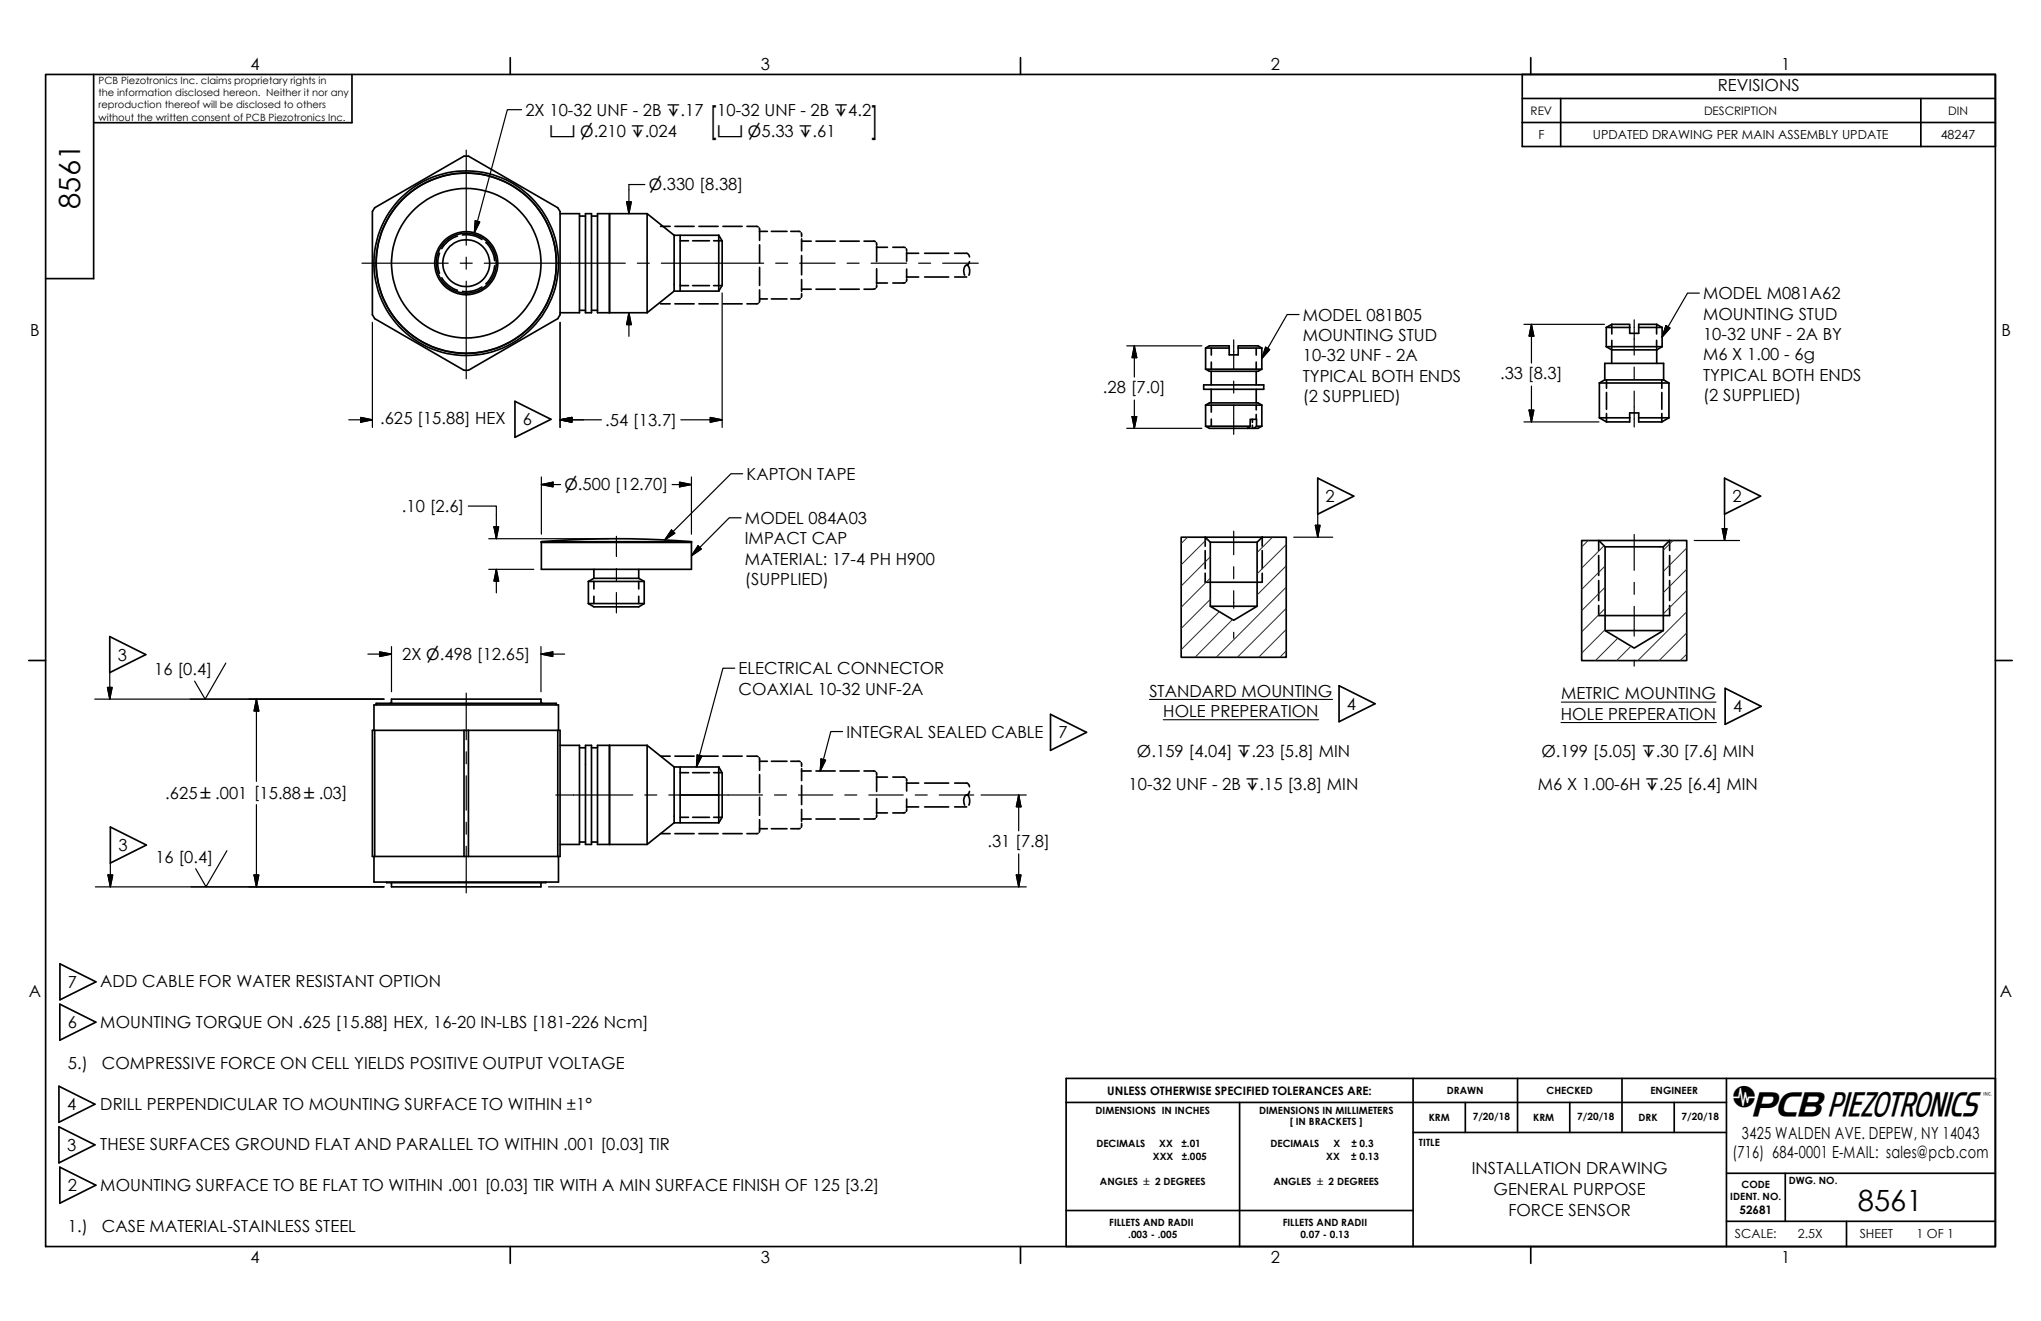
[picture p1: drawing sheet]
<svg xmlns="http://www.w3.org/2000/svg" width="432mm" height="279mm" viewBox="0 0 432 279" stroke-linecap="round" stroke-linejoin="round" font-family="sans-serif">
<g fill="none" stroke="#000" stroke-width=".36">
<path d="M9.7 15.7h412.4v248h-412.4zM19.8 15.7v43.2h-10.1M74.5 15.7v10.3h-54.7M107.9 12.2v3.5M215.9 12.2v3.5M322.1 15.7h100v15.3h-100zM323.8 12.2v3.5M322.1 20.8h100M322.1 25.9h100M330.2 20.8v10.2M406.4 20.8v10.2M79.3 43.9l18.9-10.9h.9l18.9 10.9 .5 .8v21.9l-.5 .8-18.9 10.9h-.9l-18.9-10.9-.5-.8v-21.9z"/>
<path d="M93 53.6a6.1 6.1 0 0 0 0 4.2M93.5 58.8a5.9 5.9 0 0 0 3.3 2.6M96.8 49.9a5.8 5.8 0 0 0-3.3 2.7M97.8 49.7a5.8 5.8 0 0 1 4.2 1M102.8 51.3a6.3 6.3 0 0 1 1.8 3.8M104.6 56.2a6.1 6.1 0 0 1-1.8 3.8M118.5 45.2h4.1v20.9h-4.1M122.6 45.7h1.3M123.9 45.2h1.2v20.9h-1.2zM125.1 45.7h1.3M128.9 45.2v20.9M136.9 45.2v20.9"/>
<path d="M136.9 45.2h-10.5v20.9h10.5M136.9 45.2l5.7 4.6M139.7 47.9h2.1M142.6 49.8v11.8M142.6 49.8h9.5M142.8 47.9h4.1M143.9 49.8v11.8M143.9 50.9h1.8M146.5 50.9h3.6M147.9 47.9h4M151 50.9h1.8M152.1 49.8v11.8"/>
<path d="M152.1 49.8l.7 1.1v9.5l-.7 1.2M153 47.9h4M158 47.9l2.4 .1M160.6 48.2l.1 .5M160.7 48.8v2M160.7 51.8v3.8M160.7 56.6v3.8M160.7 48.9h1.6M163.2 48.9h3.3M167.3 48.9l2 .1M169.5 49.3l.1 .7M169.6 50.5v.5"/>
<path d="M169.6 54.1v4M169.6 59.1v2.1M171.6 51h-2v2M172.6 51h4.1M177.7 51h4.1M182.8 51l2.4 .1M185.4 51.3l.1 .6M185.5 52.1v3.2M185.5 52.3h2.2M185.5 56.9v3.2M185.5 59.9h2.2M188.9 52.3l2.6 .1"/>
<path d="M191.5 59.8l-2.6 .1M191.7 52.6l.1 .5M191.8 59l-.1 .5M191.8 53.4v1.8M191.8 56.9v1.9M191.8 58.6h2.6M191.8 53.6h2.6M195.6 58.6h5.1M195.6 53.6h5.1M202 58.6h2.5M202 53.6h2.6l.5 .7M204.5 56.1a1.53 1.53 0 0 0-.4 2.1"/>
<path d="M204.5 56.1a1.29 1.29 0 0 1 .6 1.7l-.1 .4M205.1 55.3l-.2 .5-.4 .3M102 60.7a6 6 0 0 1-4.2 .9M122.6 65.6h1.3M125.1 65.6h1.3M139.7 64.3h2.1M142.6 61.6h9.5M142.6 61.6l-5.7 4.5M142.8 64.3h4.1M143.9 60.4h1.8M146.5 60.4h3.6M147.9 64.3h4"/>
<path d="M151 60.4h1.8M153 64.3h4M160.4 64.2l-2.4 .1M160.7 61.3v1.9h1.6M160.7 63.5l-.1 .5M160.7 63.2v.2M163.2 63.2h3.3M169.3 63.1l-2 .1M169.6 62.1l-.1 .8M171.6 61.2h-2v.4M172.6 61.2h4.1M177.7 61.2h4.1"/>
<path d="M185.2 61.1l-2.4 .1M185.5 60.3l-.1 .5M255.1 73.6l.8-.4h4.2v.4M255.1 78.1l.8 .4h10.2l.9-.4M255.1 78.1h11.9M255.1 73.6v4.5M255.1 73.6h5M256.2 78.5v2.9M256.3 73.6v1.5M256.3 76.6v1.5M262 73.6v-.4h4.1l.9 .4M262 73.6v1.5h-1.9v-1.5"/>
<path d="M262 73.6h5M265.8 73.6v1.5M265.8 76.6v1.5M265.8 78.5v2.9M267 73.6v4.5M339.8 69.3h5M339.8 73.3h11.8M339.8 73.3l1.2 .7h9.5M339.8 69.3v4M341 68.6h3.8v.7M341 72v1.6M341 68.6l-1.2 .7"/>
<path d="M341 68.6v.2M341 69v1.6M341 73.8v3.1M344.8 69.3v1.2h1.9v-1.2M346.7 69.3h4.9M350.5 68.6h-3.8v.7M350.5 68.6v.2M350.5 69v1.6M350.5 72v1.6M350.5 68.6l1.1 .7M350.5 73.8v.2M350.5 74v2.9"/>
<path d="M351.6 69.3v4M351.6 73.3l-1.1 .7M108.9 84.9l7.7 3.8-7.7 3.8zM254.7 81.4h12.7v.9h-12.7zM255.1 90.1h9.4M255.1 90.1l.8 .5h8M255.1 85.7l.8-.5h10.2l.9 .5M255.1 85.7h11.9M255.1 85.7v4.4M256.2 82.3v2.9M256.3 85.7v1.5M256.3 88.6v1.5"/>
<path d="M265 88.7v.6M265 90v.6M265.8 82.3v2.9M265.8 85.7v1M265.8 87.7v1M265.8 90.1h1.2M265.8 90.1l-.5 .5M265.8 90.1v-1.4h-1.3v1.4l-.6 .5h1.4M267 90.1l-.9 .5h-.8M267 85.7v4.4M338.4 88.4h6.4M338.4 88.4l1.5 .8"/>
<path d="M338.4 81h14.7M338.4 81v7.4M339.5 80.3l-1.1 .7M339.5 80.3h12.5M339.5 80.3v-3.4h12.5v3.4M339.9 80.3v1.8M339.9 83v3.6M339.9 87.5v1.7M344.8 88.4v.8h-4.9M346.7 88.4h6.4M346.7 88.4v.8h4.9M346.7 88.4v-1.1h-1.9v1.1"/>
<path d="M351.6 80.3v1.8M351.6 83v3.6M351.6 87.5v1.7M352 80.3l1.1 .7M353.1 88.4l-1.5 .8M353.1 81v7.4M114.5 114.6v5.8h31.8v-5.8M114.5 114.6h31.8M114.5 114.6a198.8 198.8 0 0 1 31.8 0M114.5 114.7h31.8zM249.9 113.6h5.1l1.1 1.1v13.5l4.9 3 5-3v-13.5l1-1.1h5.1v25.4h-22.2zM255 116.5v3.8"/>
<path d="M256.1 114.7h9.9M267 113.6h-12v1.9M267 113.6v1.9M267 116.5v3.8M278.8 101.1l7.6 3.8-7.6 3.9zM334.6 114.3h3.6l1.4 1.4v17.7l6.1 3.7 6.2-3.7v-17.7l1.3-1.4h3.6v25.4h-22.2zM338.2 117.5v4.2M351.9 115.7h-12.3M353.2 114.3v2.1M353.2 117.5v4.2M353.2 114.3h-15v2.1M364.8 101.1l7.7 3.8-7.7 3.9z"/>
<path d="M6.1 139.7h3.6M23.2 134.6l7.6 3.9-7.6 3.8zM124.5 123v4.7M124.5 127.7h11.8M124.5 123h11.8M124.5 127.7l1.1 .7h9.5l1.2-.7M125.6 123v1.6M125.6 126.1v1.6M125.6 120.4v1.9M125.6 122.3l-1.1 .7M125.6 122.3h9.5M135.1 123v1.6"/>
<path d="M135.1 126.1v1.6M135.1 120.4v1.9M135.1 122.3l1.2 .7M136.3 123v4.7M256.1 128.2h9.9M267 121.2v1.9h-12v-1.9M338.2 122.8v4.2M339.6 133.4h12.3M353.2 122.8v4.2M353.2 128.1v2.1h-15v-2.1M422.1 139.7h3.6M78.8 154.5h39.7v26.6h-39.7z"/>
<path d="M79.1 154.5v-5.4h39.1v5.4M79.3 154.5v26.6M79.6 149.1v-.3h38.1v.3M82.5 148.8l.3-.2v-.7h31.6l.1 .7 .3 .2M98.2 154.5v26.6M99.1 154.5v26.6M118 154.5v26.6M118.5 157.6h4.1v21h-4.1M122.6 158.2h1.3M123.9 157.6h1.2v21h-1.2zM125.1 158.2h1.3M128.9 157.6v21"/>
<path d="M136.9 157.6v21M136.9 157.6h-10.5v21h10.5M136.9 157.6l5.7 4.6M139.7 159.9h2.1M142.8 159.9h4.1M147.9 159.9h4M153 159.9h4M158 159.9l2.4 .1M222.2 151.1l7.7 3.8-7.7 3.8zM283.3 145l7.6 3.8-7.6 3.9zM365 145.6l7.6 3.8-7.6 3.8zM23.3 174.9l7.7 3.8-7.7 3.8z"/>
<path d="M122.6 178.1h1.3M125.1 178.1h1.3M139.7 176.3h2.1M142.6 162.2v11.8M142.6 162.2h9.5M142.6 174h9.5M142.6 174l-5.7 4.6M142.8 176.3h4.1M143.9 168.1h8.2M143.9 162.2v11.8M143.9 172.9h1.8M143.9 163.4h1.8"/>
<path d="M146.5 172.9h3.6M146.5 163.4h3.6M147.9 176.3h4M151 172.9h1.8M151 163.4h1.8M152.1 162.2v11.8M152.1 162.2l.7 1.2v9.4l-.7 1.2M153 176.3h4M160.4 176.3h-2.4M160.6 160.3l.1 .4M160.7 175.3h1.6M160.7 175.6l-.1 .4"/>
<path d="M160.7 160.9v2M160.7 163.9v3.8M160.7 168.6v3.8M160.7 173.4v2M160.7 161h1.6M163.2 161h3.3M163.2 175.3h3.3M167.3 161l2 .1M169.3 175.2l-2 .1M169.5 161.3l.1 .8M169.6 173.2h2M169.6 174.2l-.1 .8"/>
<path d="M169.6 162.6v2.5M169.6 166.1v4.1M169.6 171.2v2.5M169.6 163.1h2M172.6 173.2h4.1M172.6 163.1h4.1M177.7 173.2h4.1M177.7 163.1h4.1M182.8 163.1l2.4 .1M185.2 173.1l-2.4 .1M185.4 163.4l.1 .5M185.5 172.4l-.1 .5"/>
<path d="M185.5 171.9h2.2M185.5 164.1v3.3M185.5 168.9v3.2M185.5 164.4h2.2M188.9 164.4h2.6M191.5 171.8l-2.6 .1M191.7 164.7l.1 .5M191.8 171.1l-.1 .5M191.8 165.4v1.9M191.8 169v1.9M191.8 170.7h2.6M191.8 165.6h2.6"/>
<path d="M195.6 170.7h5.1M195.6 165.6h5.1M202 170.7h2.5M202 165.6l2.6 .1 .5 .7M204.5 168.1a1.54 1.54 0 0 0-.4 2.2M205.1 167.4l-.2 .5-.4 .2a1.54 1.54 0 0 1 .5 2.2M79.1 181.1v5.5h39.1v-5.5M81.8 186.6v.1h33.7v-.1M82.8 186.7v.9h31.6v-.9M12.7 212.4l7.6 3.8-7.6 3.8zM12.7 203.9l7.6 3.8-7.6 3.8zM12.5 238.3l7.6 3.8-7.6 3.9z"/>
<path d="M12.5 229.7l7.6 3.9-7.6 3.8zM225.6 233.2h139.7M225.6 228.1h196.5v35.6h-196.5zM262.3 233.2v30.5M299 228.1v35.6M299 239.5h66.3M310 233.2v6.3M321.1 228.1v11.4M332.1 233.2v6.3M343.2 228.1v11.4M354.2 233.2v6.3M365.3 228.1v35.6"/>
<path d="M12.7 246.9l7.6 3.8-7.6 3.8zM225.6 256h73.4M365.3 258.3h56.8M365.3 248.2h56.8M377.7 248.2v10.1M390.7 258.3v5.4M107.9 263.7v3.5M215.9 263.7v3.5M323.8 263.7v3.5"/>
<circle cx="98.6" cy="55.7" r="19.5"/>
<circle cx="98.6" cy="55.7" r="6.7"/>
<circle cx="98.6" cy="55.7" r="4.9"/>
<circle cx="98.6" cy="55.7" r="19.1"/>
<circle cx="98.6" cy="55.7" r="15.8"/>
<circle cx="98.6" cy="55.7" r="6.4"/>
</g>
<g fill="none" stroke="#1e1e47" stroke-width=".21">
<path d="M251.2 113.6l-1.3 1.4M255.4 114l-5.5 5.5M256.1 117.8l-6.2 6.2M269.2 113.6l-3.2 3.3M272.1 119.7l-6.1 6.1M272.1 115.2l-6.1 6.2M336 114.3l-1.4 1.4M339.3 115.4l-4.7 4.8M339.6 119.7l-5 5M353.9 114.3l-2 2.1M356.8 115.9l-4.9 5M256.1 126.8l-6.2 6.1"/>
<path d="M256.1 122.3l-6.2 6.1M258 129.4l-8.1 8M260.8 131l-8 8M272.1 137.6l-1.3 1.4M272.1 128.7l-10.3 10.3M272.1 124.2l-14.8 14.8M272.1 133.1l-5.8 5.9M339.6 133.2l-5 4.9M339.6 128.7l-5 4.9M339.6 124.2l-5 5M342.3 135l-4.8 4.7M345.1 136.7l-3.1 3"/>
<path d="M356.8 129.4l-10.3 10.3M356.8 138.3l-1.3 1.4M356.8 133.9l-5.8 5.8M356.8 124.9l-4.9 4.9M356.8 120.4l-4.9 4.9"/>
</g>
<g fill="none" stroke="#000" stroke-width=".25">
<path d="M98.6 31.7v20.2M110.3 23.2h-3l-6.9 26M136.4 39h-3.3v6.2M76.6 55.7h18.2M97.4 55.7h2.5M98.6 54.4v2.5M98.6 59.5v20.6M100.5 46.7l1 .2-1.1 2.3zM102.4 55.7h29.9M132.6 42.7h1l-.5 2.5zM134.8 55.7h2.6M139.9 55.7h21.7"/>
<path d="M164.1 55.7h2.5M169.2 55.7h7.5M179.2 55.7h2.6M184.3 55.7h7.5M194.4 55.7h2.5M199.4 55.7h7.6M78.8 68.2v22.2M118.5 68.2v22.2M133.1 66.1v5M133.1 66.1l.5 2.6h-1zM152.8 62v28.4M238.4 73.2h15.9"/>
<path d="M240 73.2l.5 2.4h-1zM240 73.2v6.5M261 71.9v6.2M267.8 73.4l.8 .5-1.6 1.9zM274.8 66.5h-2.5l-5.3 9.3M322.4 68.6h17M324 68.6v8.2M324 68.6l.5 2.5h-1zM345.7 67.6v7.5M345.7 77.6v2.6M352.4 68.9l.9 .5-1.7 1.9zM359.5 62h-2.5l-5.4 9.3"/>
<path d="M73.8 88.8h5M76.3 88.3l2.5 .5-2.5 .5zM118.5 88.8l2.5-.5v1zM118.5 88.8h8.7M144 88.8h8.8M150.3 88.3l2.5 .5-2.5 .5zM238.4 90.6h15.9M239.5 88.1h1l-.5 2.5zM240 84.6v6M261 80.6v2.5M261 85.7v6.2M322.4 89.2h15.9"/>
<path d="M323.5 86.7h1l-.5 2.5zM324 81.7v7.5M345.7 82.7v7.6M99.1 107h5.9v6.9M103.4 113.9h25.4M104.5 111.4h1l-.5 2.5zM114.5 100.9v12.1M114.5 102.5l2.5-.5v1zM114.5 102.5h4.1M130.4 113.4v4.3M142.1 112.1l.7 .7-2.2 1.4zM142.2 102.5h4.1"/>
<path d="M143.8 102l2.5 .5-2.5 .5zM146.3 100.9v12.1M147.7 115.4l.7 .7-2.1 1.5zM156.8 109.5h-2.5l-8 8.1M157.1 100.2h-2.5l-14 14M261 112.4v4.9M261 119.9v2.5M273.7 113.6h8.3M278.3 111.1h1l-.5 2.5zM278.8 108.8v4.8M345.7 113.1v7.5M358.4 114.3h9.6"/>
<path d="M364.4 111.8h1l-.6 2.5zM364.8 108.8v5.5M77.8 138.3h5M80.3 137.9l2.5 .4-2.5 .6zM82.8 136.8v9.5M103.4 120.4h9.5M105 120.4v5M105 120.4l.5 2.5h-1zM114.4 138.3l2.5-.4v1zM114.4 138.3h5.1M114.4 136.8v9.5M130.4 120.2v2.6"/>
<path d="M130.4 125.3v4.3M261 124.9v3.8M261 133.7v1.3M345.7 123.2v2.5M345.7 128.2v6.3M345.7 139.6v1.3M20 147.9h61.2M22.7 145.4h1l-.5 2.5zM23.2 142.3v5.6M47.8 140.3l-4.4 7.6-2.2-3.8M54.3 147.9v17.4M54.3 147.9l.5 2.5h-1.1z"/>
<path d="M98.6 146.6v9.9M98.6 159v2.5M147.5 159.7l1 .2-1.2 2.3zM155.4 141.3h-2.4l-5.7 20.9M178.3 154.7h-2.5l-2.3 8.4M48 179.9l-4.4 7.7-2.2-3.9M54.3 170.2v17.4M98.6 164.1v7.3M98.6 173.9v2.5M98.6 179v9.8M117.6 168.1h16.3M136.4 168.1h2.6"/>
<path d="M141.5 168.1h19.8M163.9 168.1h2.5M168.9 168.1h7.3M173.7 160.5l1 .3-1.2 2.3zM178.7 168.1h2.6M183.8 168.1h7.3M193.6 168.1h2.6M198.7 168.1h7.3M207.6 168.1h9.5M215.5 168.1v7.6M215.5 168.1l.5 2.5h-1zM20.2 187.6h61"/>
<path d="M22.8 185.1h1.1l-.6 2.5zM23.3 182.5v5.1M53.7 185.1h1.1l-.5 2.5zM116 187.6h101.1M215 185.1h1l-.5 2.5zM215.5 180.6v7"/>
</g>
<g fill="#000" stroke="#000" stroke-width=".25">
<path d="M100.5 46.7l1 .2-1.1 2.3zM132.6 42.7h1l-.5 2.5zM133.1 66.1l.5 2.6h-1zM240 73.2l.5 2.4h-1zM267.8 73.4l.8 .5-1.6 1.9zM324 68.6l.5 2.5h-1zM352.4 68.9l.9 .5-1.7 1.9zM76.3 88.3l2.5 .5-2.5 .5zM118.5 88.8l2.5-.5v1zM150.3 88.3l2.5 .5-2.5 .5zM239.5 88.1h1l-.5 2.5zM323.5 86.7h1l-.5 2.5z"/>
<path d="M104.5 111.4h1l-.5 2.5zM114.5 102.5l2.5-.5v1zM142.1 112.1l.7 .7-2.2 1.4zM143.8 102l2.5 .5-2.5 .5zM147.7 115.4l.7 .7-2.1 1.5zM278.3 111.1h1l-.5 2.5zM364.4 111.8h1l-.6 2.5zM80.3 137.9l2.5 .4-2.5 .6zM105 120.4l.5 2.5h-1zM114.4 138.3l2.5-.4v1zM22.7 145.4h1l-.5 2.5zM54.3 147.9l.5 2.5h-1.1z"/>
<path d="M147.5 159.7l1 .2-1.2 2.3zM173.7 160.5l1 .3-1.2 2.3zM215.5 168.1l.5 2.5h-1zM22.8 185.1h1.1l-.6 2.5zM53.7 185.1h1.1l-.5 2.5zM215 185.1h1l-.5 2.5z"/>
</g>
<path d="M243.2 147.9h38.7M246.1 152.2h32.9M330.2 152.8h32.9M330.3 148.5h32.8" fill="none" stroke="#000" stroke-width=".23"/>
<text font-size="8.2" x="366.8" y="236.2">A</text>
<g font-size="8">
<text x="150.1" y="28.1">[</text>
<text x="184.3" y="28.1">]</text>
</g>
<g font-size="6.2">
<text x="16.9" y="44.2" transform="rotate(-90 16.9 44.2)">8561</text>
<text x="393" y="256.1">8561</text>
</g>
<g font-size="3.5">
<text x="53" y="14.8">4</text>
<text x="161" y="14.8">3</text>
<text x="268.9" y="14.8">2</text>
<text x="376.8" y="14.8">1</text>
<text x="363.4" y="19.3">REVISIONS</text>
<text x="111.1" y="24.5">2X 10-32 UNF - 2B ↧.17</text>
<text x="151.7" y="24.5">10-32 UNF - 2B ↧4.2</text>
<text x="360.3" y="63.3">MODEL M081A62</text>
<text x="6.4" y="71.1">B</text>
<text x="275.6" y="67.8">MODEL 081B05</text>
<text x="360.3" y="67.6">MOUNTING STUD</text>
<text x="360.3" y="71.9">10-32 UNF - 2A BY</text>
<text x="423.4" y="71.1">B</text>
<text x="275.6" y="72.1">MOUNTING STUD</text>
<text x="275.6" y="76.4">10-32 UNF - 2A</text>
<text x="360.3" y="76.2">M6 X 1.00 - 6g</text>
<text x="233.3" y="83.2">.28 [7.0]</text>
<text x="275.6" y="80.8">TYPICAL BOTH ENDS</text>
<text x="317.4" y="80.2">.33 [8.3]</text>
<text x="360.3" y="80.5">TYPICAL BOTH ENDS</text>
<text x="80.4" y="89.8">.625 [15.88] HEX</text>
<text x="110.6" y="90">6</text>
<text x="275.6" y="85.1">(2 SUPPLIED)</text>
<text x="360.3" y="84.8">(2 SUPPLIED)</text>
<text x="128" y="90.1">.54 [13.7]</text>
<text x="157.9" y="101.5">KAPTON TAPE</text>
<text x="280.5" y="106.3">2</text>
<text x="366.5" y="106.2">2</text>
<text x="85" y="108.3">.10 [2.6]</text>
<text x="157.6" y="110.8">MODEL 084A03</text>
<text x="157.6" y="115.1">IMPACT CAP</text>
<text x="157.6" y="119.4">MATERIAL: 17-4 PH H900</text>
<text x="157.6" y="123.7">(SUPPLIED)</text>
<text x="24.9" y="139.7">3</text>
<text x="32.6" y="142.9">16 [0.4]</text>
<text x="85.1" y="139.6">2X ⌀.498 [12.65]</text>
<text x="156.3" y="142.6">ELECTRICAL CONNECTOR</text>
<text x="156.3" y="146.9">COAXIAL 10-32 UNF-2A</text>
<text x="243.2" y="147.3">STANDARD MOUNTING</text>
<text x="330.3" y="147.9">METRIC MOUNTING</text>
<text x="179.1" y="156">INTEGRAL SEALED CABLE</text>
<text x="246.1" y="151.6">HOLE PREPERATION</text>
<text x="285" y="150.1">4</text>
<text x="330.2" y="152.3">HOLE PREPERATION</text>
<text x="366.6" y="150.7">4</text>
<text x="223.9" y="156.1">7</text>
<text x="240.5" y="160.1">Ø.159 [4.04] ↧.23 [5.8] MIN</text>
<text x="326.1" y="160.2">Ø.199 [5.05] ↧.30 [7.6] MIN</text>
<text x="238.8" y="167">10-32 UNF - 2B ↧.15 [3.8] MIN</text>
<text x="325.4" y="167.1">M6 X 1.00-6H ↧.25 [6.4] MIN</text>
<text x="34.9" y="169">.625 ±.001 [15.88 ±.03]</text>
<text x="25" y="180">3</text>
<text x="208.9" y="179.1">.31 [7.8]</text>
<text x="32.9" y="182.5">16 [0.4]</text>
<text x="14.4" y="208.9">7</text>
<text x="21.2" y="208.8">ADD CABLE FOR WATER RESISTANT OPTION</text>
<text x="6.1" y="210.8">A</text>
<text x="423.1" y="210.8">A</text>
<text x="14.4" y="217.4">6</text>
<text x="21.2" y="217.4">MOUNTING TORQUE ON .625 [15.88] HEX, 16-20 IN-LBS [181-226 Ncm]</text>
<text x="14.4" y="226.1">5.)</text>
<text x="21.6" y="226.1">COMPRESSIVE FORCE ON CELL YIELDS POSITIVE OUTPUT VOLTAGE</text>
<text x="14.2" y="234.8">4</text>
<text x="21.2" y="234.7">DRILL PERPENDICULAR TO MOUNTING SURFACE TO WITHIN ±1°</text>
<text x="14.2" y="243.4">3</text>
<text x="21.2" y="243.3">THESE SURFACES GROUND FLAT AND PARALLEL TO WITHIN .001 [0.03] TIR</text>
<text x="366.5" y="244.9">(716) 684-0001 E-MAIL: sales@pcb.com</text>
<text x="368.5" y="240.9">3425 WALDEN AVE. DEPEW, NY 14043</text>
<text x="14.4" y="251.9">2</text>
<text x="21.2" y="251.9">MOUNTING SURFACE TO BE FLAT TO WITHIN .001 [0.03] TIR WITH A MIN SURFACE FINISH OF 125 [3.2]</text>
<text x="311.4" y="248.4">INSTALLATION DRAWING</text>
<text x="316" y="252.8">GENERAL PURPOSE</text>
<text x="319.1" y="257.3">FORCE SENSOR</text>
<text x="14.4" y="260.6">1.)</text>
<text x="21.6" y="260.6">CASE MATERIAL-STAINLESS STEEL</text>
<text x="53" y="267.2">4</text>
<text x="161" y="267.2">3</text>
<text x="268.9" y="267.2">2</text>
<text x="376.8" y="267.2">1</text>
</g>
<g font-size="3.3">
<text x="116.2" y="29">⌴ ⌀.210 ↧.024</text>
<text x="151.7" y="29">⌴ ⌀5.33 ↧.61</text>
<text x="137.2" y="40.3">⌀.330 [8.38]</text>
<text x="119.4" y="103.7">⌀.500 [12.70]</text>
</g>
<g font-size="2.6">
<text x="325.5" y="29.4">F</text>
<text x="337" y="29.4">UPDATED DRAWING PER MAIN ASSEMBLY UPDATE</text>
<text x="410.6" y="29.4">48247</text>
<text x="367.1" y="261.9">SCALE:</text>
<text x="380.4" y="261.9">2.5X</text>
<text x="393.4" y="261.9">SHEET</text>
<text x="405.4" y="261.9">1 OF 1</text>
</g>
<g font-size="2.5">
<text x="323.8" y="24.3">REV</text>
<text x="360.5" y="24.3">DESCRIPTION</text>
<text x="412.1" y="24.3">DIN</text>
<text x="234.2" y="231.5">UNLESS OTHERWISE SPECIFIED TOLERANCES ARE:</text>
<text x="368" y="256.8">52681</text>
</g>
<g font-size="2.1">
<text x="20.8" y="17.7">PCB Piezotronics Inc. claims proprietary rights in</text>
<text x="20.8" y="20.3">the information disclosed hereon. Neither it nor any</text>
<text x="20.8" y="22.9">reproduction thereof will be disclosed to others</text>
<text x="20.8" y="25.5">without the written consent of PCB Piezotronics Inc.</text>
<text x="306.1" y="231.4">DRAWN</text>
<text x="327.2" y="231.4">CHECKED</text>
<text x="349.2" y="231.4">ENGINEER</text>
<text x="231.8" y="235.6">DIMENSIONS IN INCHES</text>
<text x="266.4" y="235.6">DIMENSIONS IN MILLIMETERS</text>
<text x="272.9" y="237.9">[ IN BRACKETS ]</text>
<text x="302.3" y="237.1">KRM</text>
<text x="311.6" y="237">7/20/18</text>
<text x="324.4" y="237.1">KRM</text>
<text x="333.7" y="237">7/20/18</text>
<text x="346.7" y="237.1">DRK</text>
<text x="355.8" y="237">7/20/18</text>
<text x="231.9" y="242.7">DECIMALS</text>
<text x="243.9" y="245.4">XXX</text>
<text x="245.3" y="242.7">XX</text>
<text x="249.9" y="242.7">±.01</text>
<text x="250" y="245.4">±.005</text>
<text x="268.8" y="242.7">DECIMALS</text>
<text x="280.6" y="245.4">XX</text>
<text x="282.1" y="242.7">X</text>
<text x="285.9" y="245.4">± 0.13</text>
<text x="285.9" y="242.7">± 0.3</text>
<text x="300.2" y="242.3">TITLE</text>
<text x="232.7" y="250.7">ANGLES ± 2 DEGREES</text>
<text x="269.4" y="250.7">ANGLES ± 2 DEGREES</text>
<text x="368.4" y="251.2">CODE</text>
<text x="378.4" y="250.5">DWG. NO.</text>
<text x="366.1" y="253.8">IDENT. NO.</text>
<text x="234.7" y="259.3">FILLETS AND RADII</text>
<text x="238.7" y="261.9">.003 - .005</text>
<text x="271.4" y="259.3">FILLETS AND RADII</text>
<text x="275.1" y="261.9">0.07 - 0.13</text>
</g>
</svg>
